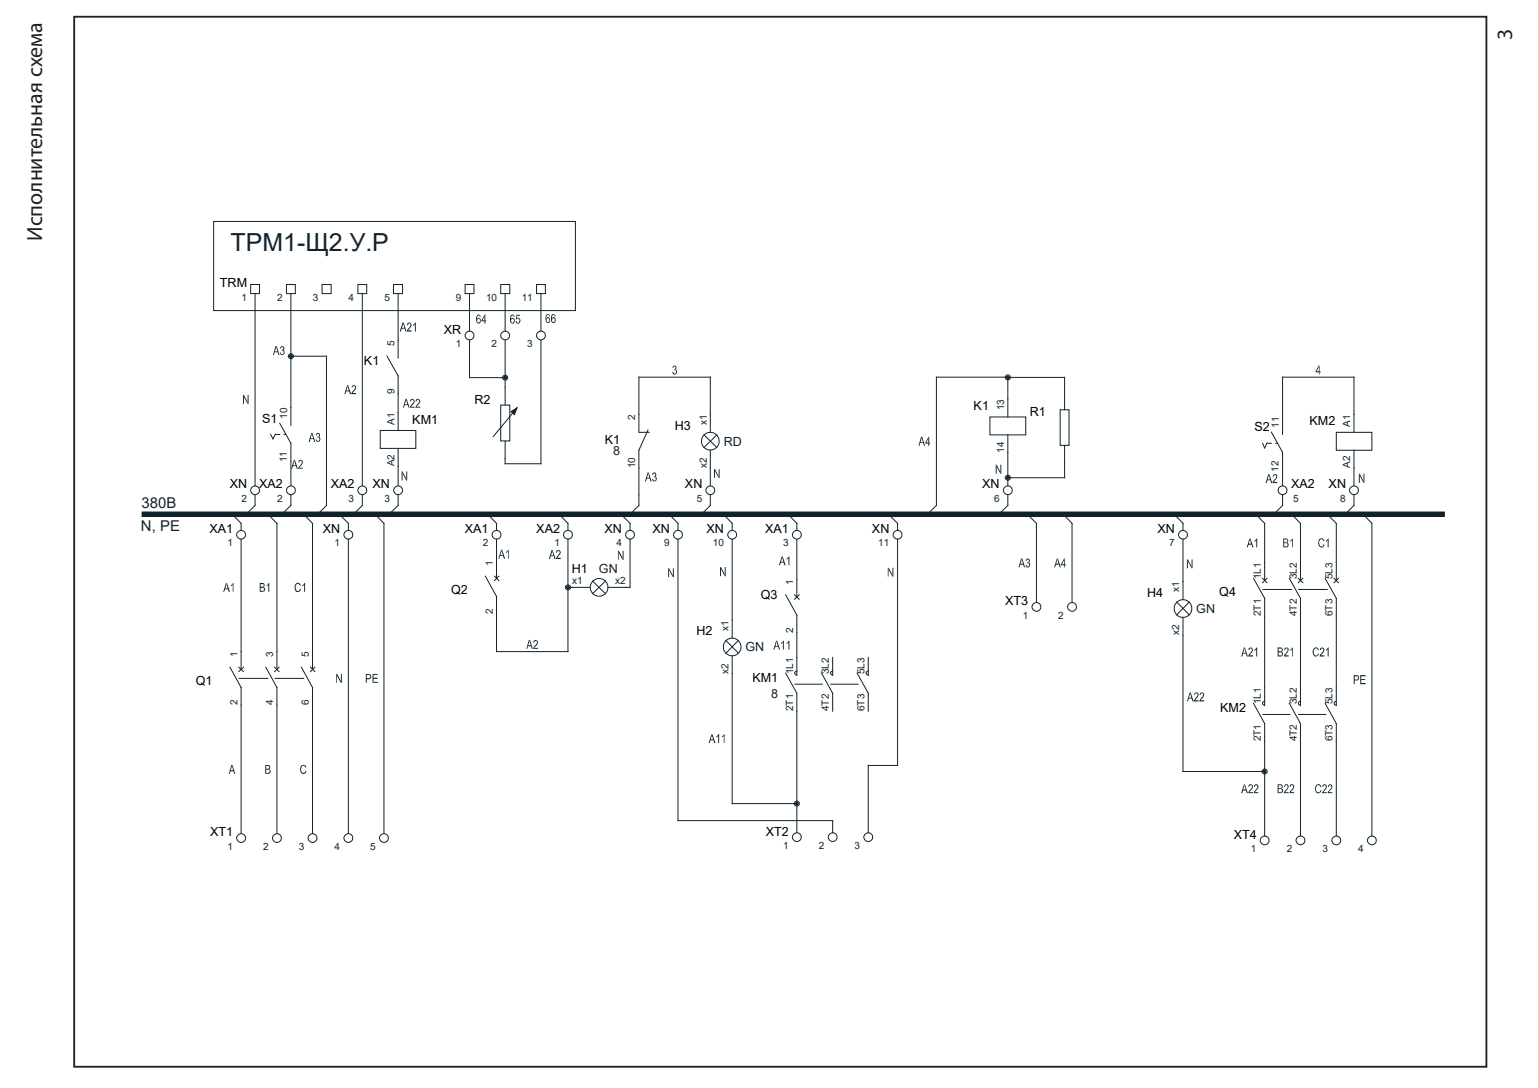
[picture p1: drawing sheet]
<svg xmlns="http://www.w3.org/2000/svg" width="297mm" height="210mm" viewBox="0 0 297 210" stroke-linecap="round" stroke-linejoin="round" font-family="sans-serif">
<g fill="none" stroke="#10222c" stroke-width=".19">
<path d="M48.4 54.9h1.7v1.8h-1.7zM49.3 56.7v37M55.3 54.9h1.7v1.8h-1.7zM56.2 56.7v22M62.2 54.9h1.7v1.8h-1.7zM69.1 54.9h1.7v1.8h-1.7zM70 56.7v37M76 54.9h1.7v1.8h-1.7zM89.8 54.9h1.7v1.8h-1.7zM63 68.8v28.8l-1.7 1.7M76.9 76v7.1M104.5 65.7v23.8"/>
<path d="M49.3 97.6l-1.8 1.7M51 99.3h-6.1l1.7 1.7M56.2 89v4.7M56.2 97.6l-1.8 1.7M57.9 99.3h-6.2l1.8 1.7v28.2M64.8 99.3h-6.2l1.8 1.7v28.2M70 97.6l-1.7 1.7M71.7 99.3h-6.2l1.8 1.7M73.4 83.1h6.9v3.4h-6.9zM76.9 86.5v3.5M76.9 95.5v2.1l-1.8 1.7M78.6 99.3h-6.2l1.7 1.7v59.9"/>
<path d="M97.6 99.3h-3.4l1.7 1.7M111.4 99.3h-3.4l1.7 1.7M123.4 99.3h-3.5l1.8 1.7M143.1 99.3h-3.4l1.7 1.7M155.6 99.3h-3.4l1.7 1.7M46.6 104.1v25.1M67.3 104.1v56.8M95.5 111.2l.8 .9M95.9 104.1v7.6M96.3 111.2l-.8 .9M109.6 113.2h.2v.3l-.3-.1zM109.7 113.4h4.2"/>
<path d="M109.7 104.1v21.7h-13.8v-10.7l-2.2-3.9M114.4 112.2l2.5 2.4M116.9 112.2l-2.5 2.4M121.7 104.1v9.3h-4.3M141.4 119.7v3.4M44.4 128.8l2.2 3.9v28.2M46.1 128.8l.9 .8M46.2 130.9h5.5M47 128.8l-.9 .8M51.3 128.8l2.2 3.9v28.2M53 128.8l.9 .8M53.1 130.9h5.5"/>
<path d="M53.9 128.8l-.9 .8M58.2 128.8l2.2 3.9v28.2M59.9 128.8l.9 .8M60.8 128.8l-.9 .8M140.2 123.6l2.4 2.5M141.4 126.6v28.5h12.5M142.6 123.6l-2.4 2.5M153.8 155h.2v.2l-.3-.1z"/>
<circle cx="109.7" cy="113.4" r=".26"/>
<circle cx="109.7" cy="113.4" r=".49"/>
<circle cx="115.7" cy="113.4" r="1.71"/>
<circle cx="141.4" cy="124.9" r="1.71"/>
<circle cx="153.9" cy="155.1" r=".26"/>
<circle cx="153.9" cy="155.1" r=".49"/>
<circle cx="46.6" cy="161.8" r=".84"/>
<circle cx="53.5" cy="161.8" r=".84"/>
<circle cx="60.4" cy="161.8" r=".84"/>
<circle cx="67.3" cy="161.8" r=".84"/>
<circle cx="74.2" cy="161.8" r=".84"/>
</g>
<path d="M27.9 99.3h250.6" fill="none" stroke="#10222c" stroke-width="1.1"/>
<g fill="#10222c">
<path d="M51.7 148.6h.5l.1 .3-.2 .4-.7-.1 .6-.2v-.3z" fill-rule="evenodd"/>
<path d="M51.7 147.8h.4l.1 .3-.2 .4-.6-.1 .6-.1v-.3z" fill-rule="evenodd"/>
<path d="M51.2 147.7h.7l.2 .1h-.7v.6l.8 .2h-.8v.6l.7 .1-.9 .1z" fill-rule="evenodd"/>
<path d="M59 148.8h.2l-.2 .4h-.4l.3-.1z" fill-rule="evenodd"/>
<path d="M58.6 147.8l.4-.1 .1 .4h-.1z" fill-rule="evenodd"/>
<path d="M58.3 147.7l.3-.1 .4 .1a.75 .75 0 0 0-.8 .8 .75 .75 0 0 0 .8 .7 .65 .65 0 0 1-.8 .1 .65 .65 0 0 1-.2-.8v-.4z" fill-rule="evenodd"/>
<path d="M71.2 130.3l.3-.1 .2 .4-.1 .3h-.8l.6-.1v-.4z" fill-rule="evenodd"/>
<path d="M70.6 130.1l.9 .1-.7 .1v.6h.8l-.3 .2h-.5v.7h-.2z" fill-rule="evenodd"/>
<path d="M71.9 130.1h1v.2h-.8v.5h.8v.2h-.8v.6h.9v.2h-1.1z" fill-rule="evenodd"/>
<path d="M65.1 130.1l.7 1.3v.4l-.7-1.4z" fill-rule="evenodd"/>
<path d="M43.6 112.5h.2l-.3 1.1 .5 .1h-.5l-.2 .5h-.2z" fill-rule="evenodd"/>
<path d="M43.8 112.5l.6 1.7h-.2l-.2-.5-.5-.1h.5a.95 .95 0 0 1-.2-1.1z" fill-rule="evenodd"/>
<path d="M50.6 113.5h.5l.1 .2-.1 .4-.8-.1h.6l.1-.4z" fill-rule="evenodd"/>
<path d="M50.6 112.7h.5v.3l-.2 .3-.6-.1 .6-.1v-.3z" fill-rule="evenodd"/>
<path d="M50.2 112.5l.7 .1 .2 .1h-.8v.5l.8 .3h-.8v.5l.8 .1-.2 .1h-.7z" fill-rule="evenodd"/>
<path d="M57.9 113.6l.2 .1-.2 .4h-.4l.3-.1z" fill-rule="evenodd"/>
<path d="M57.5 112.7l.4-.1 .2 .4-.2 .1-.1-.3z" fill-rule="evenodd"/>
<path d="M57.1 112.7l.4-.2 .4 .1a.75 .75 0 0 0-.8 .8 .75 .75 0 0 0 .8 .7 .61 .61 0 0 1-.7 .1 .61 .61 0 0 1-.3-.6z" fill-rule="evenodd"/>
<path d="M58.8 112.5h.1v1.7h-.2v-1.3l-.1-.1z" fill-rule="evenodd"/>
<path d="M96.8 106.1h.2l-.4 1 .5 .2h-.5l-.2 .5h-.2z" fill-rule="evenodd"/>
<path d="M97 106.1l.5 1.7h-.2l-.2-.5-.5-.2h.5a.95 .95 0 0 1-.1-1z" fill-rule="evenodd"/>
</g>
<g fill="#10222c">
<path d="M65.8 130.1h.2v1.7h-.2z"/>
<path d="M64.9 130.1h.2v1.7h-.2z"/>
<path d="M44.6 113l.3-.1-.3 .2z"/>
<path d="M45 112.5l.1 1.7h-.2v-1.3l-.1-.1z"/>
<path d="M51.5 113l.3-.1-.3 .2z"/>
<path d="M51.9 112.6l.1-.1v1.7h-.2v-1.3l-.1-.1z"/>
<path d="M58.4 113l.3-.1-.3 .2z"/>
<path d="M97.7 106.5h.4l-.4 .2z"/>
<path d="M98.1 106.1l.1 1.7h-.1v-1.3l-.2-.1z"/>
</g>
<g fill="none" stroke="#10222c" stroke-width=".19">
<path d="M41.3 42.7h69.8v17.2h-69.8zM76.9 56.7v12.4M90.7 56.7v7.2M96.7 54.9h1.7v1.8h-1.7zM97.5 56.7v7.2M103.6 54.9h1.7v1.8h-1.7zM56.1 68.6h.2v.3l-.3-.1zM56.2 78.7v3.4M56.2 68.8h6.8M74.7 68.7l2.2 3.9v3.4M90.7 72.9h6.8M96.7 78.2h1.7v6.9h-1.7z"/>
<path d="M97.5 72.8h.1v.2l-.2-.1zM97.5 74.7v3.5M99.8 78.7l-4.5 5.6M194.6 72.7h.1v.3l-.2-.2zM194.6 72.8h11v6.3M204.7 79.1h1.7v6.9h-1.7zM52.3 83.9l.4 .8 .5-.8h.8M54 81.7l2.2 3.9v3.4M54.9 83.9h.3M97.5 85.1v3.5M97.5 89.5h7M123.4 97.6l-1.7 1.7h3.4"/>
<path d="M125.1 83l-1.7 3.9v8.6M125.4 83.4h-2v-10.6h13.8v10.6M136 83.9l2.4 2.5M137.2 97.6l-1.7 1.7h3.4M137.2 86.9v6.8M138.4 83.9l-2.4 2.5M191.2 80.5h6.9v3.4h-6.9zM194.6 92.1h.1v.2l-.2-.1zM194.6 80.5v-7.7h-13.8v24.8l-1.7 1.7h3.4M194.6 97.6l-1.7 1.7h3.4M194.6 83.9v9.8M201.9 99.3h-3.5l1.7 1.7v15.3"/>
<path d="M205.6 86v6.2h-11M208.8 99.3h-3.5l1.7 1.7v15.3M141.4 104.1v15.6M153.9 137.3v23.4"/>
<circle cx="56.2" cy="68.8" r=".26"/>
<circle cx="56.2" cy="68.8" r=".49"/>
<circle cx="97.6" cy="72.9" r=".26"/>
<circle cx="97.6" cy="72.9" r=".49"/>
<circle cx="194.6" cy="72.8" r=".26"/>
<circle cx="194.6" cy="72.8" r=".49"/>
<circle cx="137.2" cy="85.2" r="1.71"/>
<circle cx="194.6" cy="92.2" r=".26"/>
<circle cx="194.6" cy="92.2" r=".49"/>
<circle cx="200.2" cy="117.1" r=".84"/>
<circle cx="207" cy="117.1" r=".84"/>
<circle cx="153.9" cy="161.6" r=".84"/>
<circle cx="160.8" cy="161.6" r=".84"/>
<circle cx="167.7" cy="161.6" r=".84"/>
<circle cx="244.2" cy="162.2" r=".84"/>
<circle cx="251.1" cy="162.2" r=".84"/>
<circle cx="258.1" cy="162.2" r=".84"/>
<circle cx="264.9" cy="162.2" r=".84"/>
</g>
<path d="M98.7 79.4l1.1-.7-.5 1.3z" fill="#10222c"/>
<path d="M98.7 79.4l1.1-.7-.5 1.3zM97.5 88.6v.9" fill="none" stroke="#10222c" stroke-width=".19"/>
<g fill="#10222c">
<path d="M44.7 147.7h.2l-.4 .9 .6 .3h-.6l-.1 .5h-.2z" fill-rule="evenodd"/>
<path d="M44.9 147.7l.5 1.7h-.1l-.2-.5-.6-.3h.5a.85 .85 0 0 1-.1-.9z" fill-rule="evenodd"/>
<path d="M119.5 106.3l.7 1.4v.4l-.7-1.4z" fill-rule="evenodd"/>
<path d="M102.1 123.5h.3l-.4 1 .5 .2h-.6l-.1 .5h-.2z" fill-rule="evenodd"/>
<path d="M102.4 123.5l.5 1.7h-.2l-.2-.5-.5-.2h.5a.88 .88 0 0 1-.1-1z" fill-rule="evenodd"/>
<path d="M103.4 123.7h.3a1 1 0 0 1-.4 1.2l-.1 .2h.7v.1h-.9l.2-.5a.62 .62 0 0 0 .3-1z" fill-rule="evenodd"/>
<path d="M103.1 123.7l.2-.2 .4 .2h-.4l-.1 .3h-.2z" fill-rule="evenodd"/>
<path d="M106.5 106.1h.2l-.3 1.1 .5 .1h-.5l-.2 .6h-.2z" fill-rule="evenodd"/>
<path d="M106.7 106.1l.6 1.8h-.2l-.2-.6-.5-.1h.5l-.3-.9z" fill-rule="evenodd"/>
<path d="M107.8 106.3h.3a1.03 1.03 0 0 1-.4 1.3l-.1 .1h.7v.2h-1l.2-.4a1.05 1.05 0 0 0 .5-1.1z" fill-rule="evenodd"/>
<path d="M107.5 106.3l.3-.2 .3 .2-.4 .1-.1 .3-.2-.1z" fill-rule="evenodd"/>
<path d="M47.1 76.2l.7 1.4v.4l-.7-1.4z" fill-rule="evenodd"/>
<path d="M56.8 88.7h.1l-.3 1.1 .6 .2h-.6l-.2 .5h-.2z" fill-rule="evenodd"/>
<path d="M56.9 88.7l.6 1.8h-.2l-.1-.5-.6-.2h.5l-.3-.9z" fill-rule="evenodd"/>
<path d="M58.1 88.9h.3a1.14 1.14 0 0 1-.5 1.2l-.1 .2h.7v.2h-.9l.1-.4a1.05 1.05 0 0 0 .5-1.1z" fill-rule="evenodd"/>
<path d="M57.7 88.9l.2-.2 .5 .2-.5 .1-.1 .2h-.2z" fill-rule="evenodd"/>
<path d="M53.2 66.8h.2l-.3 1 .5 .2h-.6l-.1 .5h-.2z" fill-rule="evenodd"/>
<path d="M53.4 66.8l.6 1.7h-.2l-.2-.5-.5-.2h.5a.95 .95 0 0 1-.2-1z" fill-rule="evenodd"/>
<path d="M54.1 68.1l.1-.1 .1 .3 .2 .1h.3l-.1 .1a.45 .45 0 0 1-.6-.4z" fill-rule="evenodd"/>
<path d="M54.5 67.7h.4l.1 .2-.2 .5h-.3a.37 .37 0 0 0 .3-.4 .37 .37 0 0 0-.3-.3z" fill-rule="evenodd"/>
<path d="M54.2 66.9l.3 .1-.3 .3-.1-.1z" fill-rule="evenodd"/>
<path d="M54.2 66.9a.42 .42 0 0 1 .6 .1 .42 .42 0 0 1-.1 .6l-.2-.1 .2-.2-.1-.3z" fill-rule="evenodd"/>
<path d="M60.1 83.5h.2l-.3 1.1 .5 .2h-.6l-.1 .5h-.2z" fill-rule="evenodd"/>
<path d="M60.3 83.5l.6 1.8h-.2l-.2-.5-.5-.2h.5l-.3-.9z" fill-rule="evenodd"/>
<path d="M61 84.8h.1l.1 .3 .5 .1h-.1a.43 .43 0 0 1-.6-.4z" fill-rule="evenodd"/>
<path d="M61.4 84.4h.4l.1 .3-.2 .5-.3-.1a.35 .35 0 0 0 .3-.3 .35 .35 0 0 0-.3-.4z" fill-rule="evenodd"/>
<path d="M61.1 83.7h.3l-.2 .3h-.2z" fill-rule="evenodd"/>
<path d="M61.1 83.7l.2-.2 .3 .1a.5 .5 0 0 1 0 .7h-.3l.3-.1v-.4z" fill-rule="evenodd"/>
</g>
<g fill="#10222c">
<path d="M120.2 106.3h.2v1.8h-.2z"/>
<path d="M119.3 106.3h.2v1.8h-.2z"/>
<path d="M47.8 76.2h.2v1.8h-.2z"/>
<path d="M46.9 76.2h.2v1.8h-.2z"/>
<path d="M54.4 67.5l.3 .1-.3 .1z"/>
<path d="M61.3 84.3h.3l-.3 .1z"/>
</g>
<path d="M246 99.3h-3.5l1.7 1.7M252.8 99.3h-3.4l1.7 1.7M259.8 99.3h-3.5l1.7 1.7M266.7 99.3h-3.5l1.7 1.7v60.4M151.7 114.8l2.2 3.9v3.4M153.4 114.8l.9 .9M153.9 104.2v11.1M154.3 114.8l-.9 .9M244.2 143.1v18.3M251.1 143.1v18.3M258 143.1v18.3" fill="none" stroke="#10222c" stroke-width=".19"/>
<g fill="#10222c">
<path d="M151 107.4h.1l-.3 1 .5 .2h-.5l-.2 .5h-.2z" fill-rule="evenodd"/>
<path d="M151.1 107.4l.6 1.7h-.2l-.2-.5-.5-.2h.5a.95 .95 0 0 1-.2-1z" fill-rule="evenodd"/>
<path d="M152.3 107.4h.1v1.7h-.1v-1.3l-.2-.1z" fill-rule="evenodd"/>
<path d="M149.9 123.7h.2l-.4 1 .6 .2h-.6l-.2 .5h-.2z" fill-rule="evenodd"/>
<path d="M150.1 123.7l.5 1.7h-.2l-.1-.5-.6-.2h.5l-.2-.9z" fill-rule="evenodd"/>
<path d="M151.2 123.7h.2v1.7h-.2v-1.4h-.2z" fill-rule="evenodd"/>
<path d="M152.3 123.7h.1v1.7h-.1v-1.4h-.2z" fill-rule="evenodd"/>
<path d="M139.2 109.5l.8 1.3v.4l-.8-1.3z" fill-rule="evenodd"/>
<path d="M125.1 91.2h.2l-.4 1 .6 .2h-.6l-.2 .5h-.2z" fill-rule="evenodd"/>
<path d="M125.3 91.2l.5 1.7h-.2l-.1-.5-.6-.2h.5l-.2-.8z" fill-rule="evenodd"/>
<path d="M125.9 92.5l.2-.1 .1 .3 .5 .1-.2 .1a.41 .41 0 0 1-.6-.4z" fill-rule="evenodd"/>
<path d="M126.4 92.1h.3l.1 .3-.1 .4-.4-.1 .4-.2-.1-.3z" fill-rule="evenodd"/>
<path d="M126.1 91.3l.2 .1-.2 .3-.2-.1z" fill-rule="evenodd"/>
<path d="M126.1 91.3l.2-.1h.3a.49 .49 0 0 1 0 .8l-.3-.1 .3-.2-.1-.3z" fill-rule="evenodd"/>
<path d="M197.2 107.8h.2l-.4 1 .6 .2h-.6l-.1 .5h-.2z" fill-rule="evenodd"/>
<path d="M197.4 107.8l.5 1.7h-.1l-.2-.5-.6-.2h.5a.85 .85 0 0 1-.1-1z" fill-rule="evenodd"/>
<path d="M198 109.1l.2-.1 .1 .2 .2 .2h.3a.43 .43 0 0 1-.5 .1 .43 .43 0 0 1-.3-.4z" fill-rule="evenodd"/>
<path d="M198.5 108.7l.2-.1 .2 .3-.1 .5h-.3a.41 .41 0 0 0 .2-.6z" fill-rule="evenodd"/>
<path d="M198.2 107.9l.3 .1-.5 .2z" fill-rule="evenodd"/>
<path d="M198.2 107.9a.41 .41 0 0 1 .6 .1 .41 .41 0 0 1-.1 .6l-.3-.1 .3-.3-.1-.2z" fill-rule="evenodd"/>
<path d="M204.1 107.8h.2l-.3 1 .5 .2h-.6l-.2 .5h-.1z" fill-rule="evenodd"/>
<path d="M204.3 107.8l.6 1.7h-.3l-.1-.5-.5-.2h.4l-.2-.8z" fill-rule="evenodd"/>
<path d="M205.5 107.8h.1l-.6 1.1h.9v.2h-.3v.4h-.1v-.4h-.6z" fill-rule="evenodd"/>
<path d="M205.6 107.8v1.1h-.6h.5z" fill-rule="evenodd"/>
<path d="M192.5 89.7l.7 1.4v.3l-.7-1.3z" fill-rule="evenodd"/>
<path d="M177.9 84.3h.2l-.3 1 .5 .2h-.6l-.1 .6h-.2z" fill-rule="evenodd"/>
<path d="M178.1 84.3l.5 1.8h-.2l-.1-.6-.5-.2h.4a.95 .95 0 0 1-.1-1z" fill-rule="evenodd"/>
<path d="M179.3 84.3h.1l-.5 1.1h.7v.2h-.2v.5h-.1v-.5h-.6z" fill-rule="evenodd"/>
<path d="M179.4 84.3v1.1h-.5h.4v-.7z" fill-rule="evenodd"/>
<path d="M67 74.3h.2l-.3 1.1 .5 .1h-.5l-.2 .6h-.2z" fill-rule="evenodd"/>
<path d="M67.2 74.3l.6 1.8h-.2l-.2-.6-.5-.1h.5a.95 .95 0 0 1-.2-1.1z" fill-rule="evenodd"/>
<path d="M68.3 74.5h.4a1.25 1.25 0 0 1-.6 1.4h.7v.2h-.9l.1-.4a1.05 1.05 0 0 0 .5-1.1z" fill-rule="evenodd"/>
<path d="M68 74.5l.3-.2 .4 .2-.5 .1-.2 .3-.1-.1z" fill-rule="evenodd"/>
<path d="M77.7 62.2h.3l-.4 1.1 .5 .2h-.5l-.2 .5h-.2z" fill-rule="evenodd"/>
<path d="M78 62.2l.5 1.8h-.2l-.2-.5-.5-.2h.5a.95 .95 0 0 1-.1-1.1z" fill-rule="evenodd"/>
<path d="M79 62.4h.4a1.03 1.03 0 0 1-.5 1.3l-.1 .1h.7v.2h-1l.2-.4a.89 .89 0 0 0 .5-1.1z" fill-rule="evenodd"/>
<path d="M78.7 62.4l.3-.2 .4 .2-.5 .1-.1 .3-.2-.1z" fill-rule="evenodd"/>
<path d="M80.2 62.3l.1-.1v1.8h-.2v-1.4h-.2z" fill-rule="evenodd"/>
<path d="M78.3 77h.2l-.3 1 .5 .2h-.6l-.1 .5h-.2z" fill-rule="evenodd"/>
<path d="M78.5 77l.6 1.7h-.2l-.2-.5-.5-.2h.5a.95 .95 0 0 1-.2-1z" fill-rule="evenodd"/>
<path d="M79.6 77.2l.3-.1a1 1 0 0 1-.5 1.3v.1h.7v.2h-.9l.2-.5a.67 .67 0 0 0 .3-1z" fill-rule="evenodd"/>
<path d="M79.3 77.1l.2-.1 .4 .1-.5 .1v.3h-.2z" fill-rule="evenodd"/>
<path d="M80.7 77.2l.3-.1a1 1 0 0 1-.5 1.3v.1h.6v.2h-.9l.3-.5a.67 .67 0 0 0 .2-1z" fill-rule="evenodd"/>
<path d="M80.4 77.1l.1-.1 .5 .1-.5 .1-.1 .3h-.1z" fill-rule="evenodd"/>
<path d="M77.7 91l.8 1.4v.3l-.8-1.3z" fill-rule="evenodd"/>
</g>
<g fill="#10222c">
<path d="M151.9 107.8h.4l-.4 .2z"/>
<path d="M150.8 124.1l.4-.1-.3 .3z"/>
<path d="M151.9 124.1l.4-.1-.4 .3z"/>
<path d="M140 109.5h.1v1.7h-.1z"/>
<path d="M139.1 109.5h.1v1.7h-.1z"/>
<path d="M126.3 91.9l.3 .1-.3 .1z"/>
<path d="M198.4 108.5l.3 .1-.4 .1z"/>
<path d="M193.2 89.7h.2v1.7h-.2z"/>
<path d="M192.3 89.7h.2v1.7h-.2z"/>
<path d="M79.8 62.7l.1-.1h.2l-.3 .3z"/>
<path d="M78.5 91h.1v1.7h-.1z"/>
<path d="M77.6 91h.1v1.7h-.1z"/>
</g>
<path d="M151.7 129.9l2.2 3.9v3.5M153.9 129.5l-.4 .3v.2l.4 .3M153.9 122.1v8.3" fill="none" stroke="#10222c" stroke-width=".19"/>
<g fill="#10222c">
<path d="M137.4 141.7h.2l-.3 1 .5 .2h-.6l-.2 .5h-.1z" fill-rule="evenodd"/>
<path d="M137.6 141.7l.6 1.7h-.3l-.1-.5-.5-.2h.4a.85 .85 0 0 1-.1-1z" fill-rule="evenodd"/>
<path d="M138.3 142.1l.2-.1 .2 .1-.4 .3z" fill-rule="evenodd"/>
<path d="M138.7 141.7h.2v1.7h-.2v-1.3l-.2-.1z" fill-rule="evenodd"/>
<path d="M139.4 142.1l.2-.1 .2 .1-.4 .3z" fill-rule="evenodd"/>
</g>
<path d="M139.8 141.7l.1 1.7h-.1v-1.3l-.2-.1z" fill="#10222c"/>
<path d="M132.7 99.3h-3.5l1.7 1.7M175 99.3h-3.4l1.7 1.7M130.9 104.1v54.3h29.9v2.3M173.3 104.1v43.6h-5.6v13M153.5 132.1h5.3M158.6 129.9l2.2 3.9v3.5M160.4 132.1h5.3M160.8 129.5l-.4 .3v.2l.4 .3M160.8 126.9v3.5M165.5 129.9l2.2 3.9v3.5M167.7 129.5l-.4 .3v.2l.4 .3M167.7 126.9v3.5" fill="none" stroke="#10222c" stroke-width=".19"/>
<g fill="#10222c">
<path d="M129.9 109.7h.2v1.7h-.2z"/>
<path d="M129 109.7h.2v1.7h-.2z"/>
</g>
<path d="M129.2 109.7l.7 1.3v.4l-.7-1.4z" fill-rule="evenodd" fill="#10222c"/>
<g fill="none" stroke="#10222c" stroke-width=".19">
<path d="M261.5 80v-7.2h-13.8v11.1M245.5 85.6h-.8l-.5 .9-.4-.9M245.5 83.4l2.2 3.9v6.4M246.4 85.6h.3M247.7 97.6l-1.7 1.7h3.4M261.5 97.6l-1.7 1.7h3.4M242.1 111.6l2.1 3.9v3.4M243.8 111.6l.9 .9M243.9 113.8h5.5M244.2 101v11M244.7 111.6l-.9 .9M249 111.6l2.1 3.9v3.4"/>
<path d="M250.7 111.6l.9 .9M250.8 113.8h5.5M251.1 101v11M251.6 111.6l-.9 .9M255.9 111.6l2.1 3.9v3.4M257.6 111.6l.9 .9M258 101v11M258.5 111.6l-.9 .9"/>
</g>
<g fill="#10222c">
<path d="M244.9 91.5h.2l-.3 1 .5 .2h-.5l-.2 .5h-.2z" fill-rule="evenodd"/>
<path d="M245.1 91.5l.6 1.7h-.2l-.2-.5-.5-.2h.4l-.2-.8z" fill-rule="evenodd"/>
<path d="M246.2 91.7l.3-.1a1.25 1.25 0 0 1-.5 1.4h.6v.2h-.9l.1-.3a1.26 1.26 0 0 0 .6-1.1z" fill-rule="evenodd"/>
<path d="M245.9 91.6l.3-.1 .3 .1-.4 .1-.1 .3h-.2z" fill-rule="evenodd"/>
</g>
<path d="M261.5 80v3.4M258 83.4h6.9v3.5h-6.9zM261.5 86.9v6.8" fill="none" stroke="#10222c" stroke-width=".19"/>
<g fill="#10222c">
<path d="M254.7 70.6h.1l-.6 1.1h.8v.2h-.2v.4h-.1v-.4h-.6z" fill-rule="evenodd"/>
<path d="M254.8 70.6v1.1h-.6h.5z" fill-rule="evenodd"/>
<path d="M262.6 91.4l.7 1.4v.4l-.7-1.4z" fill-rule="evenodd"/>
</g>
<g fill="#10222c">
<path d="M263.3 91.4h.2v1.8h-.2z"/>
<path d="M262.4 91.4h.2v1.8h-.2z"/>
</g>
<path d="M244.2 118.9v17.3M251.1 118.9v17.3M258 118.9v17.3M242.1 135.7l2.1 4v3.4M243.9 137.9h5.2M244.2 135.3l-.4 .3v.3l.4 .3M249 135.7l2.1 4v3.4M250.8 137.9h5.2M251.1 135.3l-.4 .3v.3l.4 .3M255.9 135.7l2.1 4v3.4M258 135.3l-.4 .3v.3l.4 .3" fill="none" stroke="#10222c" stroke-width=".19"/>
<g fill="#10222c">
<path d="M241.3 103.9h.2l-.3 1 .5 .2h-.6l-.2 .5h-.1z" fill-rule="evenodd"/>
<path d="M241.5 103.9l.6 1.7h-.3l-.1-.5-.5-.2h.4l-.2-.8z" fill-rule="evenodd"/>
<path d="M242.6 103.9h.2v1.7h-.2v-1.3h-.2z" fill-rule="evenodd"/>
<path d="M248.3 104.8h.4l.1 .3-.1 .5-.7-.1h.3a.32 .32 0 0 0 .4-.4 .32 .32 0 0 0-.4-.3z" fill-rule="evenodd"/>
<path d="M248.3 104.1h.4l.1 .3-.2 .3h-.6l.6-.1v-.4z" fill-rule="evenodd"/>
<path d="M247.8 103.9h.7l.2 .2h-.7v.6l.7 .1h-.7v.7l.7 .1h-.1h-.8z" fill-rule="evenodd"/>
</g>
<g fill="#10222c">
<path d="M242.2 104.3h.4l-.3 .3z"/>
<path d="M249.2 104.3h.3l-.3 .3z"/>
<path d="M249.6 103.9v1.7h-.1v-1.3l-.2-.1z"/>
</g>
<g fill="none" stroke="#10222c" stroke-width=".19">
<path d="M49.3 95.5v2.1M76.9 90v3.7M67.3 101v1.4"/>
<circle cx="49.3" cy="94.6" r=".84"/>
<circle cx="76.9" cy="94.6" r=".84"/>
<circle cx="67.3" cy="103.2" r=".84"/>
<circle cx="121.7" cy="103.2" r=".84"/>
</g>
<g fill="#10222c">
<path d="M255.6 105.1h.2l-.2 .4h-.4l.2-.1z" fill-rule="evenodd"/>
<path d="M255.2 104.1l.3-.1 .3 .4-.2 .1-.2-.3z" fill-rule="evenodd"/>
<path d="M254.9 104l.3-.1 .3 .1a.75 .75 0 0 0-.8 .8 .75 .75 0 0 0 .9 .7 .65 .65 0 0 1-.8 0 .65 .65 0 0 1-.3-.7z" fill-rule="evenodd"/>
<path d="M256.4 104l.2-.1v1.7h-.2v-1.3h-.2z" fill-rule="evenodd"/>
<path d="M262 130.5l.3-.1 .2 .4-.1 .4h-.8l.6-.1v-.5z" fill-rule="evenodd"/>
<path d="M261.4 130.3l.9 .1-.7 .1v.7h.8l-.8 .1v.8h-.2z" fill-rule="evenodd"/>
<path d="M262.7 130.3h1v.2h-.8v.6h.7v.2h-.7v.5h.8v.3h-1z" fill-rule="evenodd"/>
<path d="M240.2 125h.2l-.3 1 .5 .2h-.6l-.1 .5h-.2z" fill-rule="evenodd"/>
<path d="M240.4 125l.6 1.7h-.2l-.2-.5-.5-.2h.5l-.3-.9z" fill-rule="evenodd"/>
<path d="M241.5 125.1h.3a1.25 1.25 0 0 1-.6 1.4h.8v.2h-1l.2-.4a1.05 1.05 0 0 0 .5-1.1z" fill-rule="evenodd"/>
<path d="M241.2 125.1l.3-.1 .3 .1-.5 .1-.1 .3h-.1z" fill-rule="evenodd"/>
<path d="M242.6 125h.2v1.7h-.2v-1.3l-.2-.1z" fill-rule="evenodd"/>
<path d="M247.2 125.9l.5 .1-.1 .6-.7-.1 .6-.1v-.4z" fill-rule="evenodd"/>
<path d="M247.2 125.2h.5v.4l-.2 .2-.6-.1 .6-.1v-.3z" fill-rule="evenodd"/>
<path d="M246.7 125h.8l.1 .2h-.7v.5l.8 .2h-.8v.6l.7 .1-.1 .1h-.8z" fill-rule="evenodd"/>
<path d="M248.4 125.1h.3a1.25 1.25 0 0 1-.5 1.4h.6v.2h-.9l.2-.4a1.05 1.05 0 0 0 .5-1.1z" fill-rule="evenodd"/>
<path d="M248.1 125.1l.3-.1 .3 .1-.5 .1-.1 .3h-.1z" fill-rule="evenodd"/>
<path d="M254.5 126.1l.2 .1-.2 .3h-.4l.3-.1z" fill-rule="evenodd"/>
<path d="M254.1 125.1h.4l.2 .4h-.2z" fill-rule="evenodd"/>
<path d="M253.8 125.1l.5-.1 .2 .1a.76 .76 0 0 0-.8 .6 .76 .76 0 0 0 .4 .8h.4a.59 .59 0 0 1-.6 .2 .59 .59 0 0 1-.4-.6l.1-.7z" fill-rule="evenodd"/>
<path d="M255.3 125.1h.3a1.15 1.15 0 0 1-.5 1.4h.7v.2h-1l.1-.4a.89 .89 0 0 0 .6-1.1z" fill-rule="evenodd"/>
<path d="M255 125.1l.3-.1 .3 .1-.5 .1-.1 .3h-.1z" fill-rule="evenodd"/>
<path d="M256.4 125h.2v1.7h-.2v-1.3l-.2-.1z" fill-rule="evenodd"/>
<path d="M240.2 151.4h.2l-.3 1 .5 .2h-.6l-.1 .5h-.2z" fill-rule="evenodd"/>
<path d="M240.4 151.4l.6 1.7h-.2l-.2-.5-.5-.2h.5l-.3-.8z" fill-rule="evenodd"/>
<path d="M241.5 151.5h.3a1.31 1.31 0 0 1-.6 1.4h.8v.2h-1l.2-.4a1.07 1.07 0 0 0 .5-1.1z" fill-rule="evenodd"/>
<path d="M241.2 151.5l.5-.1 .1 .1h-.3l-.2 .2-.1 .2h-.1z" fill-rule="evenodd"/>
<path d="M242.6 151.5h.3a1.31 1.31 0 0 1-.6 1.4h.7v.2h-.9l.1-.4a1.07 1.07 0 0 0 .6-1.1z" fill-rule="evenodd"/>
<path d="M242.3 151.5l.5-.1 .1 .1h-.3l-.2 .2-.1 .2h-.2z" fill-rule="evenodd"/>
<path d="M247.2 152.3h.5l.1 .2-.2 .5-.7-.1h.4a.32 .32 0 0 0 .3-.3 .32 .32 0 0 0-.4-.3z" fill-rule="evenodd"/>
<path d="M247.2 151.6h.5v.2l-.2 .4-.6-.1 .6-.1v-.3z" fill-rule="evenodd"/>
<path d="M246.7 151.4h.7l.2 .2h-.7v.5l.8 .2h-.8v.6l.7 .1-.1 .1h-.8z" fill-rule="evenodd"/>
<path d="M248.4 151.5h.3a1.31 1.31 0 0 1-.5 1.4h.6v.2h-.9l.3-.6a.55 .55 0 0 0 .5-.4 .55 .55 0 0 0-.3-.6z" fill-rule="evenodd"/>
<path d="M248.1 151.5l.5-.1 .1 .1h-.3l-.4 .4z" fill-rule="evenodd"/>
<path d="M249.5 151.5h.3a1.04 1.04 0 0 1-.5 1.3l-.1 .1h.7v.2h-.9l.2-.6a.87 .87 0 0 0 .5-.9z" fill-rule="evenodd"/>
<path d="M249.2 151.5l.5-.1 .1 .1h-.3l-.3 .4h-.2z" fill-rule="evenodd"/>
<path d="M255 152.5h.2l-.2 .5h-.4l.3-.2z" fill-rule="evenodd"/>
<path d="M254.6 151.6l.3-.1 .3 .3-.2 .1-.2-.3z" fill-rule="evenodd"/>
<path d="M254.1 151.6l.5-.3 .3 .2a.77 .77 0 0 0-.8 .6 .77 .77 0 0 0 .5 .9h.4a.65 .65 0 0 1-.8 0 .65 .65 0 0 1-.2-.8z" fill-rule="evenodd"/>
<path d="M255.8 151.6l.3-.1a1.14 1.14 0 0 1-.5 1.3l-.1 .1h.7v.2h-.9l.1-.4a1.05 1.05 0 0 0 .6-1z" fill-rule="evenodd"/>
<path d="M255.5 151.5l.1-.1 .5 .1-.5 .1-.1 .3h-.1z" fill-rule="evenodd"/>
<path d="M256.9 151.6l.3-.1a1.14 1.14 0 0 1-.5 1.3l-.1 .1h.7v.2h-.9l.1-.4a1.05 1.05 0 0 0 .6-1z" fill-rule="evenodd"/>
<path d="M256.6 151.5l.1-.1 .5 .1-.5 .1-.3 .3z" fill-rule="evenodd"/>
</g>
<g fill="#10222c">
<path d="M256.1 104.3h.3l-.3 .3z"/>
<path d="M242.2 125.4l.2-.1 .2 .1-.3 .2z"/>
<path d="M249.2 125.4l.1-.1 .2 .1-.3 .2z"/>
<path d="M249.6 125v1.7h-.1v-1.3l-.2-.1z"/>
<path d="M256.2 125.3l.2 .1-.3 .2z"/>
</g>
<g fill="none" stroke="#10222c" stroke-width=".19">
<path d="M56.2 95.5v2.1M70 95.5v2.1M123.4 95.5v2.1M230.2 99.3h-3.5l1.7 1.7M247.7 95.5v2.1M46.6 101v1.3M95.9 101v1.3M109.7 101v1.3M153.9 101v1.3M227.2 116.2l2.5 2.5M228.4 104.1v11.6M228.4 119.2v29.7h15.8"/>
<path d="M229.7 116.2l-2.5 2.5M244.2 148.8h.1v.2l-.2-.1z"/>
<circle cx="56.2" cy="94.6" r=".84"/>
<circle cx="70" cy="94.6" r=".84"/>
<circle cx="247.7" cy="94.6" r=".84"/>
<circle cx="46.6" cy="103.2" r=".84"/>
<circle cx="95.9" cy="103.2" r=".84"/>
<circle cx="109.7" cy="103.2" r=".84"/>
<circle cx="153.9" cy="103.2" r=".84"/>
<circle cx="228.4" cy="117.5" r="1.71"/>
<circle cx="244.2" cy="148.9" r=".26"/>
<circle cx="244.2" cy="148.9" r=".49"/>
</g>
<g fill="#10222c">
<path d="M129.8 71.8h.2l.2 .3h.4a.42 .42 0 0 1-.5 .2 .42 .42 0 0 1-.3-.5z" fill-rule="evenodd"/>
<path d="M130.3 71.4l.2-.1 .2 .2v.3l-.1 .3h-.4l.4-.3-.1-.3z" fill-rule="evenodd"/>
<path d="M130 70.6l.2 .1-.2 .3h-.2z" fill-rule="evenodd"/>
<path d="M130 70.6a.42 .42 0 0 1 .6 .1 .42 .42 0 0 1-.1 .6h-.3l.2-.1v-.4z" fill-rule="evenodd"/>
<path d="M138.1 90.5l.7 1.4v.4l-.7-1.4z" fill-rule="evenodd"/>
</g>
<g fill="#10222c">
<path d="M130.2 71.3h.3l-.3 .2z"/>
<path d="M138.8 90.5h.2v1.8h-.2z"/>
<path d="M137.9 90.5h.2v1.8h-.2z"/>
</g>
<g fill="none" stroke="#10222c" stroke-width=".19">
<path d="M104.5 56.7v7.2M90.7 65.7v7.2M97.5 65.7v9M137.2 95.5v2.1M194.6 95.5v2.1M261.5 95.5v2.1M121.7 101v1.3M130.9 101v1.3M141.4 101v1.3M228.4 101v1.3"/>
<circle cx="90.7" cy="64.8" r=".84"/>
<circle cx="97.6" cy="64.8" r=".84"/>
<circle cx="104.5" cy="64.8" r=".84"/>
<circle cx="137.2" cy="94.6" r=".84"/>
<circle cx="194.6" cy="94.6" r=".84"/>
<circle cx="261.5" cy="94.6" r=".84"/>
<circle cx="130.9" cy="103.2" r=".84"/>
<circle cx="141.4" cy="103.2" r=".84"/>
<circle cx="228.5" cy="103.2" r=".84"/>
</g>
<g fill="#10222c">
<path d="M229.7 133.6h.2l-.3 1.1 .5 .1h-.5l-.2 .6h-.2z" fill-rule="evenodd"/>
<path d="M229.9 133.6l.6 1.8h-.2l-.2-.6-.5-.1h.5a.95 .95 0 0 1-.2-1.1z" fill-rule="evenodd"/>
<path d="M231 133.8h.4a1.31 1.31 0 0 1-.6 1.4h.7v.2h-.9v-.4l.7-.9-.1-.2z" fill-rule="evenodd"/>
<path d="M230.7 133.8l.4-.2 .3 .2-.5 .1-.2 .3-.1-.1z" fill-rule="evenodd"/>
<path d="M232.1 133.8h.3a1.2 1.2 0 0 1-.5 1.4h.6v.2h-.9l.2-.4a.92 .92 0 0 0 .5-1.1z" fill-rule="evenodd"/>
<path d="M231.8 133.8l.3-.2 .3 .2-.5 .1-.1 .3-.2-.1z" fill-rule="evenodd"/>
<path d="M229.4 108l.7 1.3v.4l-.7-1.4z" fill-rule="evenodd"/>
</g>
<g fill="#10222c">
<path d="M230.1 108h.2v1.7h-.2z"/>
<path d="M229.2 108h.2v1.7h-.2z"/>
</g>
<g fill="none" stroke="#10222c" stroke-width=".19">
<path d="M173.3 101v1.3"/>
<circle cx="173.3" cy="103.2" r=".84"/>
</g>
<g fill="#10222c">
<path d="M172.3 109.6h.2v1.7h-.2z"/>
<path d="M171.4 109.6h.2v1.7h-.2z"/>
<path d="M92.2 61.4l.5 .1-.6 .1z"/>
<path d="M92.4 60.9l.3-.1 .1 .4h-.2z"/>
<path d="M98.8 61.4l.5 .1-.6 .1z"/>
<path d="M99 60.9l.3-.1 .1 .4h-.2z"/>
<path d="M99.8 61.4a.35 .35 0 0 1 .6 .1z"/>
<path d="M105.6 61.3l.5 .1h-.6z"/>
<path d="M105.8 60.8l.3-.1 .1 .3h-.2z"/>
<path d="M106.7 61.3l.5 .1h-.6z"/>
<path d="M106.9 60.8l.3-.1 .1 .3h-.2z"/>
</g>
<g fill="#10222c">
<path d="M171.6 109.6l.7 1.3v.4l-.7-1.3z" fill-rule="evenodd"/>
<path d="M92.4 61.5h.3a.56 .56 0 0 1 .1 .6 .56 .56 0 0 1-.6 .3l-.1-.1 .5-.1 .1-.3-.1-.2z" fill-rule="evenodd"/>
<path d="M92.1 60.9l.3-.2 .3 .1-.4 .1-.1 .2v1l.2 .2h-.3a1.62 1.62 0 0 1 0-1.4z" fill-rule="evenodd"/>
<path d="M93.6 60.7h.1l-.6 1.1h.8v.2h-.2v.5h-.2v-.5h-.5z" fill-rule="evenodd"/>
<path d="M93.7 60.7v1.1h-.6h.4v-.7z" fill-rule="evenodd"/>
<path d="M99 61.5h.3a.56 .56 0 0 1 .1 .6 .56 .56 0 0 1-.6 .3l-.1-.1 .4-.1 .2-.3-.1-.3z" fill-rule="evenodd"/>
<path d="M98.8 60.8h.5l-.5 .1-.1 .2v1l.3 .2h-.3a1.5 1.5 0 0 1 .1-1.5z" fill-rule="evenodd"/>
<path d="M99.6 62h.1l.3 .3h-.3z" fill-rule="evenodd"/>
<path d="M100 61.5h.4a.55 .55 0 0 1 0 .7 .55 .55 0 0 1-.7 .1h.3a.45 .45 0 0 0 .3-.4 .45 .45 0 0 0-.3-.4z" fill-rule="evenodd"/>
<path d="M99.7 60.8h.7v.1h-.5l-.1 .5 .6 .1-.8 .2z" fill-rule="evenodd"/>
<path d="M105.8 61.4h.3a.58 .58 0 0 1 .1 .6 .58 .58 0 0 1-.6 .3l-.1-.1h.3l.3-.3-.1-.3z" fill-rule="evenodd"/>
<path d="M105.5 60.8l.3-.2 .3 .1a.57 .57 0 0 0-.6 .7l.1 .1-.1 .5 .3 .2h-.3a1.44 1.44 0 0 1 0-1.4z" fill-rule="evenodd"/>
<path d="M106.9 61.4h.3a.58 .58 0 0 1 .1 .6 .58 .58 0 0 1-.6 .3l-.1-.1 .4-.1 .2-.3z" fill-rule="evenodd"/>
<path d="M106.7 60.7h.5a.57 .57 0 0 0-.6 .7l.1 .1-.1 .5 .3 .2h-.3a1.43 1.43 0 0 1 .1-1.5z" fill-rule="evenodd"/>
</g>
<path d="M14.3 3.2h272.7v202.7h-272.7z" fill="none" stroke="#231f20" stroke-width=".35"/>
<text font-size="4.8" fill="#10222c" x="44.5" y="48.4">ТРМ1-Щ2.У.Р</text>
<g font-size="4.2" fill="#231f20">
<text x="292" y="7.7" transform="rotate(-90 292 7.7)">3</text>
<text x="8.1" y="46.5" transform="rotate(-90 8.1 46.5)">Исполнительная схема</text>
</g>
<g font-size="2.9" fill="#10222c">
<text x="27.3" y="98.1">380В</text>
<text x="27.2" y="102.4">N, PE</text>
</g>
<g font-size="2.4" fill="#000001">
<text x="42.5" y="55.5">TRM</text>
<text x="85.7" y="64.4">XR</text>
<text x="70.3" y="70.4">K1</text>
<text x="50.6" y="81.7">S1</text>
<text x="79.6" y="81.7">KM1</text>
<text x="91.6" y="78.1">R2</text>
<text x="130.3" y="83">H3</text>
<text x="188" y="79.1">K1</text>
<text x="198.8" y="80.3">R1</text>
<text x="242.2" y="83.3">S2</text>
<text x="252.9" y="82.1">KM2</text>
<text x="116.8" y="85.7">K1</text>
<text x="44.4" y="94.3">XN</text>
<text x="50" y="94.3">XA2</text>
<text x="63.9" y="94.3">XA2</text>
<text x="71.9" y="94.3">XN</text>
<text x="132.3" y="94.3">XN</text>
<text x="189.7" y="94.3">XN</text>
<text x="249.3" y="94.3">XA2</text>
<text x="256.6" y="94.3">XN</text>
<text x="40.5" y="102.9">XA1</text>
<text x="62.3" y="102.9">XN</text>
<text x="89.8" y="102.9">XA1</text>
<text x="103.6" y="102.9">XA2</text>
<text x="116.7" y="102.9">XN</text>
<text x="126" y="102.9">XN</text>
<text x="136.4" y="102.9">XN</text>
<text x="147.8" y="102.9">XA1</text>
<text x="168.4" y="102.9">XN</text>
<text x="223.5" y="102.9">XN</text>
<text x="110.4" y="110.5">H1</text>
<text x="87.1" y="114.6">Q2</text>
<text x="146.9" y="115.7">Q3</text>
<text x="194.1" y="116.8">XT3</text>
<text x="221.5" y="115.2">H4</text>
<text x="235.5" y="115">Q4</text>
<text x="134.5" y="122.6">H2</text>
<text x="145.3" y="131.6">KM1</text>
<text x="37.8" y="132.2">Q1</text>
<text x="235.6" y="137.4">KM2</text>
<text x="40.6" y="161.5">XT1</text>
<text x="147.9" y="161.3">XT2</text>
<text x="238.2" y="161.9">XT4</text>
</g>
<g font-size="2.4" fill="#10222c">
<text x="118.4" y="87.8">8</text>
<text x="139.8" y="86.1">RD</text>
<text x="115.7" y="110.5">GN</text>
<text x="231" y="118.3">GN</text>
<text x="143.9" y="125.7">GN</text>
<text x="148.9" y="134.7">8</text>
</g>
<g font-size="1.9" fill="#10222c">
<text x="46.6" y="58.1">1</text>
<text x="53.5" y="58.1">2</text>
<text x="60.4" y="58.1">3</text>
<text x="67.3" y="58.1">4</text>
<text x="74.2" y="58.1">5</text>
<text x="88" y="58.1">9</text>
<text x="93.9" y="58.1">10</text>
<text x="100.7" y="58.1">11</text>
<text x="76.2" y="66.8" transform="rotate(-90 76.2 66.8)">5</text>
<text x="88" y="67.1">1</text>
<text x="94.9" y="67.1">2</text>
<text x="101.8" y="67.1">3</text>
<text x="76.2" y="76.1" transform="rotate(-90 76.2 76.1)">9</text>
<text x="55.5" y="80.8" transform="rotate(-90 55.5 80.8)">10</text>
<text x="76.2" y="82" transform="rotate(-90 76.2 82)">A1</text>
<text x="122.7" y="81.1" transform="rotate(-90 122.7 81.1)">2</text>
<text x="136.5" y="82" transform="rotate(-90 136.5 82)">x1</text>
<text x="193.9" y="79.2" transform="rotate(-90 193.9 79.2)">13</text>
<text x="246.9" y="82.6" transform="rotate(-90 246.9 82.6)">11</text>
<text x="260.7" y="82.4" transform="rotate(-90 260.7 82.4)">A1</text>
<text x="55.4" y="89.2" transform="rotate(-90 55.4 89.2)">11</text>
<text x="193.9" y="87.4" transform="rotate(-90 193.9 87.4)">14</text>
<text x="76.2" y="90" transform="rotate(-90 76.2 90)">A2</text>
<text x="122.7" y="90.4" transform="rotate(-90 122.7 90.4)">10</text>
<text x="136.5" y="90.4" transform="rotate(-90 136.5 90.4)">x2</text>
<text x="246.9" y="91" transform="rotate(-90 246.9 91)">12</text>
<text x="260.7" y="90.4" transform="rotate(-90 260.7 90.4)">A2</text>
<text x="46.6" y="96.9">2</text>
<text x="53.5" y="96.9">2</text>
<text x="67.3" y="96.9">3</text>
<text x="74.2" y="96.9">3</text>
<text x="134.6" y="96.9">5</text>
<text x="192" y="96.9">6</text>
<text x="249.7" y="96.9">5</text>
<text x="258.8" y="96.9">8</text>
<text x="43.9" y="105.5">1</text>
<text x="64.6" y="105.5">1</text>
<text x="93.2" y="105.5">2</text>
<text x="107.1" y="105.5">1</text>
<text x="119" y="105.5">4</text>
<text x="128.3" y="105.5">9</text>
<text x="137.7" y="105.5">10</text>
<text x="151.2" y="105.5">3</text>
<text x="169.6" y="105.5">11</text>
<text x="225.8" y="105.5">7</text>
<text x="95.2" y="109.3" transform="rotate(-90 95.2 109.3)">1</text>
<text x="110.5" y="112.7">x1</text>
<text x="118.8" y="112.7">x2</text>
<text x="153.2" y="112.9" transform="rotate(-90 153.2 112.9)">1</text>
<text x="243.5" y="111.8" transform="rotate(-90 243.5 111.8)">1L1</text>
<text x="250.4" y="111.8" transform="rotate(-90 250.4 111.8)">3L2</text>
<text x="257.3" y="111.8" transform="rotate(-90 257.3 111.8)">5L3</text>
<text x="95.2" y="118.6" transform="rotate(-90 95.2 118.6)">2</text>
<text x="197.5" y="119.4">1</text>
<text x="204.4" y="119.4">2</text>
<text x="227.7" y="114.3" transform="rotate(-90 227.7 114.3)">x1</text>
<text x="243.5" y="118.9" transform="rotate(-90 243.5 118.9)">2T1</text>
<text x="250.4" y="118.9" transform="rotate(-90 250.4 118.9)">4T2</text>
<text x="257.3" y="118.9" transform="rotate(-90 257.3 118.9)">6T3</text>
<text x="140.7" y="121.7" transform="rotate(-90 140.7 121.7)">x1</text>
<text x="153.2" y="122.2" transform="rotate(-90 153.2 122.2)">2</text>
<text x="227.7" y="122.6" transform="rotate(-90 227.7 122.6)">x2</text>
<text x="45.8" y="126.8" transform="rotate(-90 45.8 126.8)">1</text>
<text x="52.8" y="126.8" transform="rotate(-90 52.8 126.8)">3</text>
<text x="59.6" y="126.8" transform="rotate(-90 59.6 126.8)">5</text>
<text x="140.7" y="130" transform="rotate(-90 140.7 130)">x2</text>
<text x="153.2" y="130.1" transform="rotate(-90 153.2 130.1)">1L1</text>
<text x="160.1" y="130.1" transform="rotate(-90 160.1 130.1)">3L2</text>
<text x="166.9" y="130.1" transform="rotate(-90 166.9 130.1)">5L3</text>
<text x="45.8" y="136.2" transform="rotate(-90 45.8 136.2)">2</text>
<text x="52.8" y="136.2" transform="rotate(-90 52.8 136.2)">4</text>
<text x="59.6" y="136.2" transform="rotate(-90 59.6 136.2)">6</text>
<text x="153.2" y="137.3" transform="rotate(-90 153.2 137.3)">2T1</text>
<text x="160.1" y="137.3" transform="rotate(-90 160.1 137.3)">4T2</text>
<text x="166.9" y="137.3" transform="rotate(-90 166.9 137.3)">6T3</text>
<text x="243.5" y="136" transform="rotate(-90 243.5 136)">1L1</text>
<text x="250.4" y="136" transform="rotate(-90 250.4 136)">3L2</text>
<text x="257.3" y="136" transform="rotate(-90 257.3 136)">5L3</text>
<text x="243.5" y="143.1" transform="rotate(-90 243.5 143.1)">2T1</text>
<text x="250.4" y="143.1" transform="rotate(-90 250.4 143.1)">4T2</text>
<text x="257.3" y="143.1" transform="rotate(-90 257.3 143.1)">6T3</text>
<text x="43.9" y="164">1</text>
<text x="50.8" y="164">2</text>
<text x="57.7" y="164">3</text>
<text x="64.6" y="164">4</text>
<text x="71.5" y="164">5</text>
<text x="151.2" y="163.8">1</text>
<text x="158.1" y="163.8">2</text>
<text x="165" y="163.8">3</text>
<text x="241.6" y="164.5">1</text>
<text x="248.5" y="164.5">2</text>
<text x="255.4" y="164.5">3</text>
<text x="262.3" y="164.5">4</text>
</g>
</svg>
